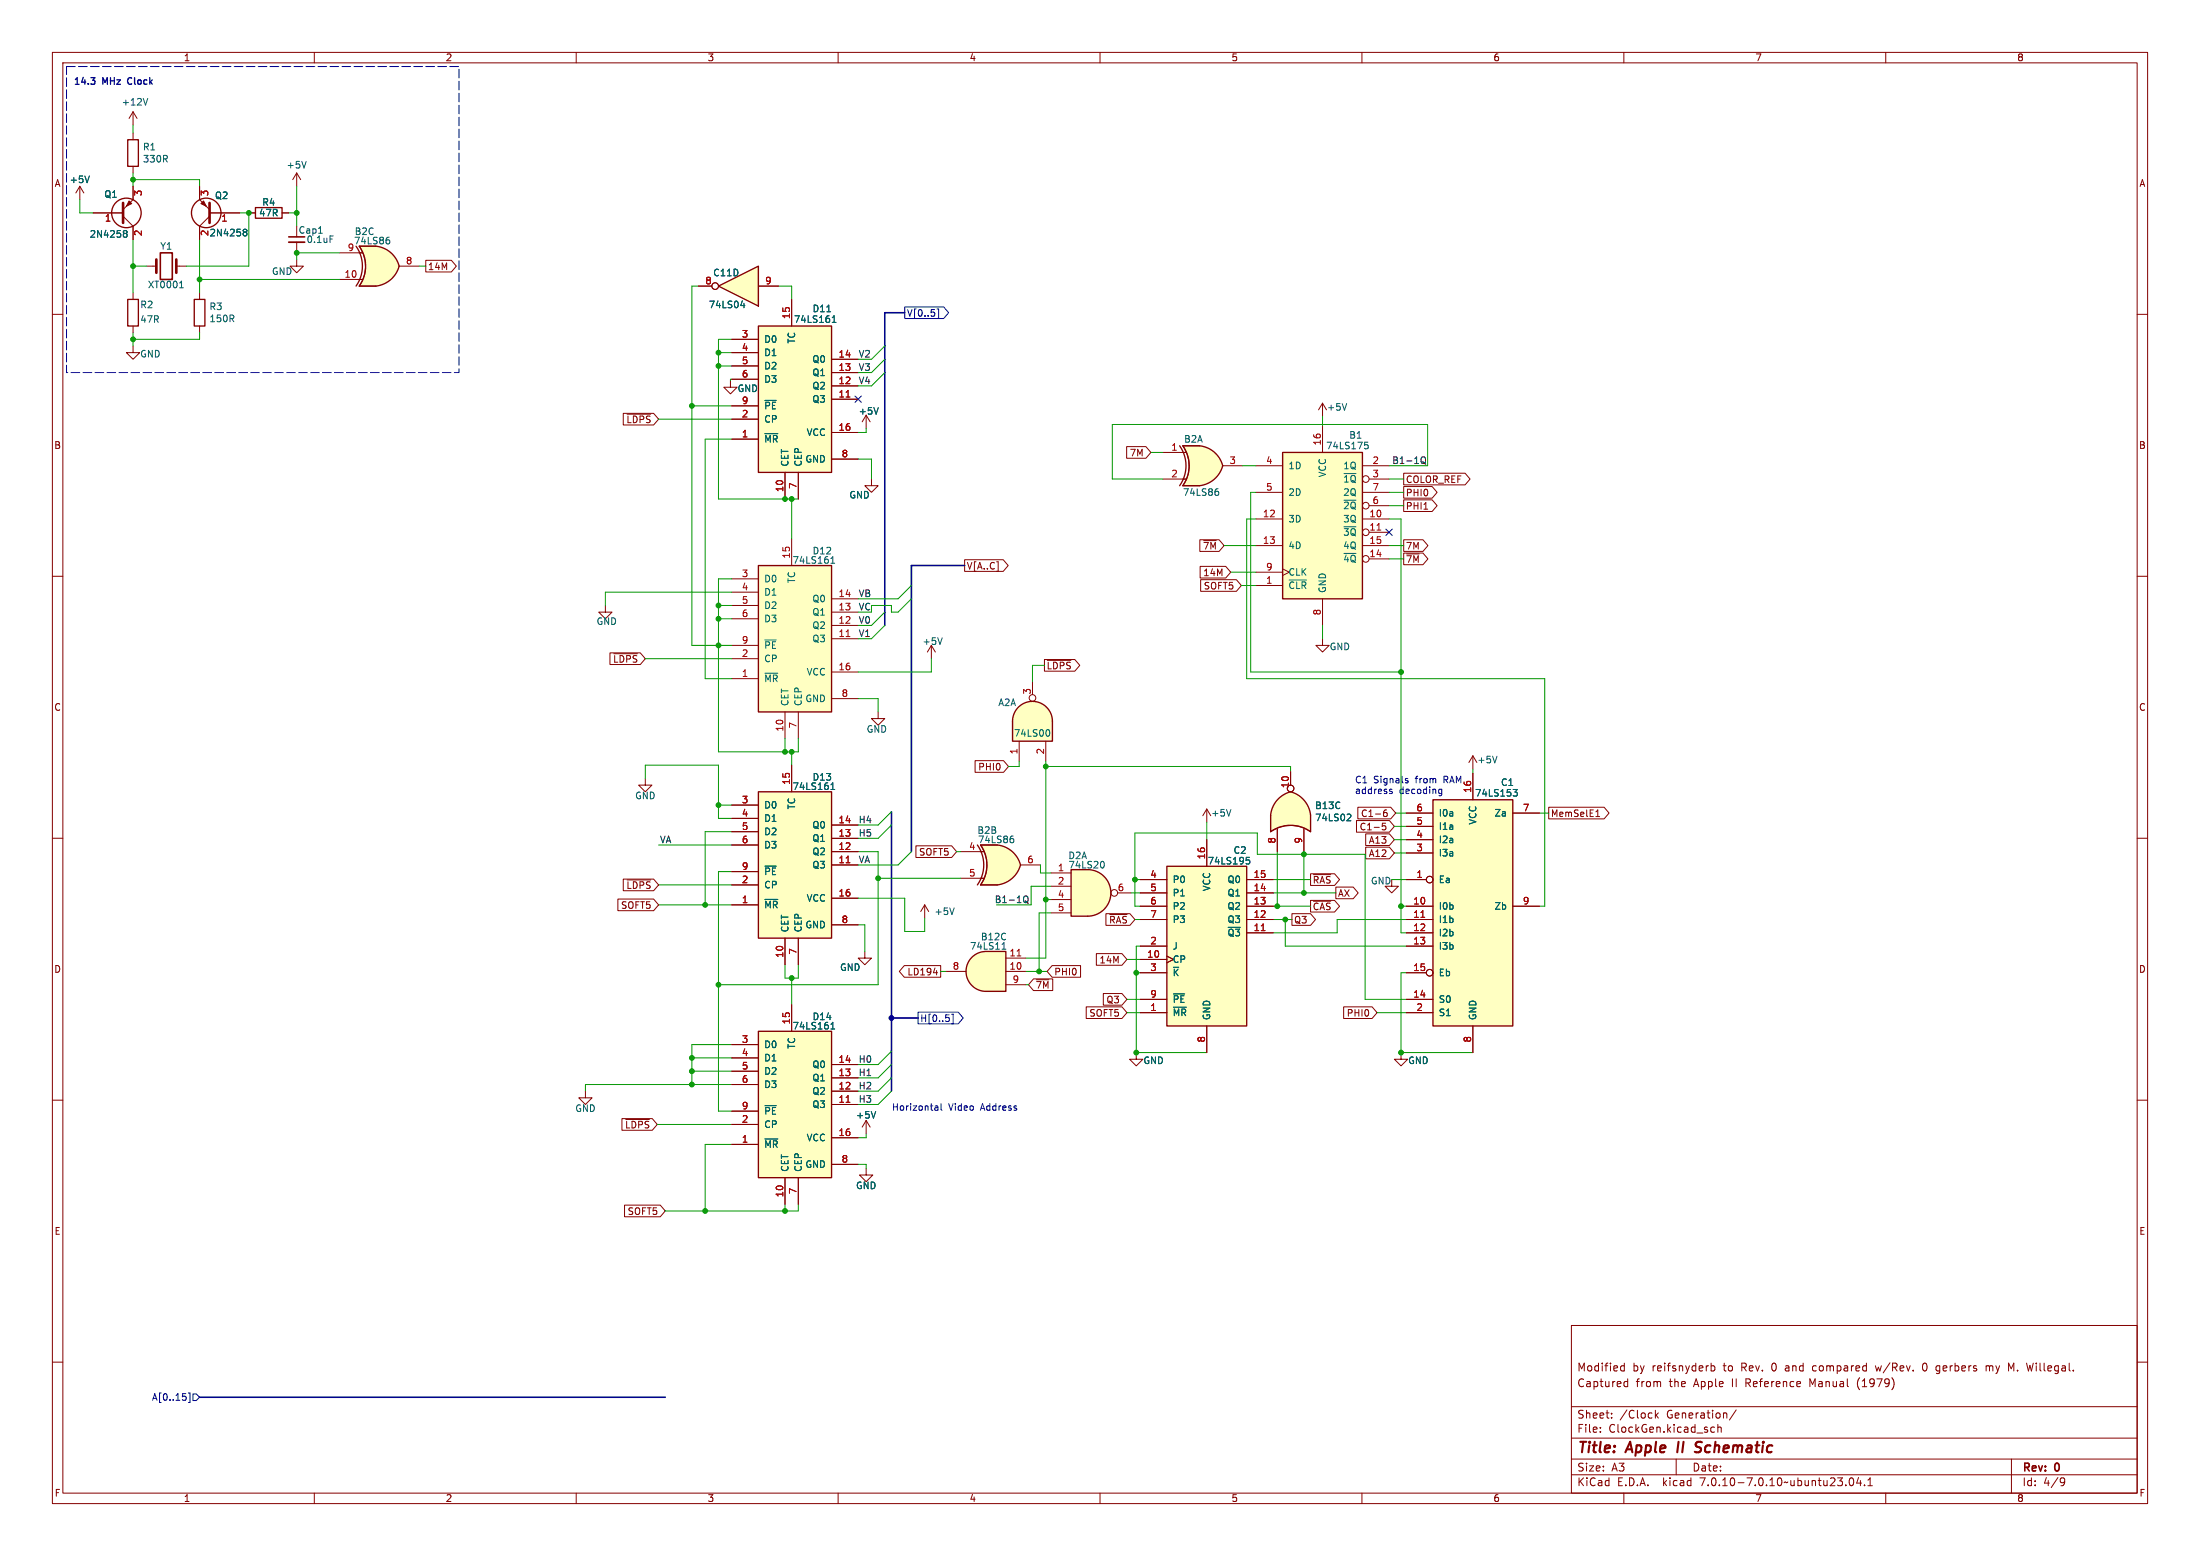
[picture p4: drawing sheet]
<svg xmlns="http://www.w3.org/2000/svg" width="420mm" height="297mm" viewBox="0 0 420 297" stroke-linecap="round" stroke-linejoin="round" font-family="sans-serif">
<g fill="none" stroke="#840000" stroke-width=".19">
<path d="M10 10h400v277h-400zM12 12h396v273h-396zM60 10v2M110 10v2M160 10v2M210 10v2M260 10v2M310 10v2M360 10v2M10 60h2M408 60h2M165.4 79.2l-.8 1.3"/>
<path d="M165.4 79.2v2.6M165.4 79.2l.7 1.3M166.4 91.4v1.3h1.2l-1.2 1.3-1.3-1.3h1.3M10 110h2M115.6 115.6v1.2h1.2l-1.2 1.3-1.3-1.3h1.3M408 110h2M167.6 135.9v1.3h1.3l-1.3 1.2-1.2-1.2h1.2M177.8 123.2l-.8 1.3M177.8 123.2v2.5M177.8 123.2l.8 1.3M10 160h2M139.7 153.7h5.1"/>
<path d="M139.7 156.2h5.1M139.7 158.8h5.1M151.1 146.1v5M158.7 157.5h5.1M408 160h2M139.7 172.7h5.1M139.7 168.9h5.1M139.7 161.3h5.1M139.7 166.4h5.1M149.9 179.1v5.1M152.4 179.1v5.1M158.7 165.1h5.1"/>
<path d="M158.7 162.6h5.1M158.7 160h5.1M158.7 171.5h5.1M158.7 176.5h5.1M176.5 172.7l-.7 1.3M176.5 172.7v2.6M176.5 172.7l.8 1.3M217.7 175.5h5.1M217.7 173h5.1M217.7 170.4h5.1M217.7 167.9h5.1M230.4 160.3v5.1"/>
<path d="M238 178.1h5.1M238 175.5h5.1M238 173h5.1M238 170.4h5.1M238 167.9h5.1M165.1 181.6v1.3h1.3l-1.3 1.3-1.3-1.3h1.3M217.7 193.3h5.1M217.7 183.1h5.1M217.7 180.6h5.1M217.7 185.7h5.1M217.7 190.8h5.1M222.8 182.5l1.2 .6-1.2 .7"/>
<path d="M230.4 195.8v5.1M10 210h2M216.9 200.9v1.3h1.3l-1.3 1.3-1.3-1.3h1.3M408 210h2M10 260h2M300 253h108v32h-108zM408 260h2M300 278.5h108M300 274.5h108M300 268.5h108M305.5 273.2v.2M305.5 272.5v.1"/>
<path d="M307.7 270.5v.2M307.7 269.8v.1M309.4 261.5l.3 .2 .4-.1M310.1 260.2v1.5M310.1 260.8l-.4-.1-.3 .1M310.2 264.6h.5M310.2 263.8h.5M310.7 263.2v1.5M316 269.2v1.5M316.2 270.1l.4 .6M316.6 269.7l-.6 .6M320 278.5v3"/>
<path d="M326.7 273.2l.2 .2 .4-.1M326.7 260.8l.4-.1 .3 .3-.2 .6h-.5M326.7 260.2v1.5M327.3 272.5l-.4-.1-.2 .1M327.9 272.5l.3-.1 .3 .1 .1 .9M327.9 271.9v1.5M331.4 269.1l-1.2 1.9M346.1 260.8v.7M354.7 263.6v1M358 260.7l.3 1M367.5 260.2a.8 .8 0 0 0-.5 .7 .8 .8 0 0 0 .5 .8M369.7 261.6l.5 .1"/>
<path d="M370.2 260.7l-.5 .1M370.2 262.1l-.4 .1M379.2 260.8l.4-.1 .2 .2M379.2 260.7v1M379.8 260.9v.8M379.9 260.8l-.1 .1M383.4 260.2l.5 1.1 .5-1.1M384 278.5v6.5M60 285v2M110 285v2M160 285v2M210 285v2"/>
<path d="M260 285v2M300 281.5h108M310 285v2M352.4 283.4v.2M353.2 282.2l.2-.1a.8 .8 0 0 1 .5 .7 .8 .8 0 0 1-.5 .8 .99 .99 0 0 1-.2-1.4zM354.8 282l-.4 1.1h1M355.2 282.6v1M355.9 283.4v.2M356.6 283.6h.8M356.6 282.5l.4-.4v1.5M360 285v2M393.6 282.1l.5 .1a.99 .99 0 0 1-.4 1.4h-.3"/>
<path d="M394.2 282.7l-.3 .3h-.3"/>
</g>
<path d="M320.4 275.2l-.2 2M323.8 276l.8 .3M324.6 277l-.3 .2h-.5M324.6 275.2h-.4l-.5 .4" fill="none" stroke="#840000" stroke-width=".4"/>
<path d="M167.7 77.8l-.4 1.3M179.9 121.7l-.5 1.3M158.6 150.7h.7M158.7 149.7l.3-.3v1.3M146 171.7h2.5M146 165.3h2.2M182.2 173.3l-.5 1.3M237.9 163.6h.6M238.1 164.1h.3l.2 .3-.1 .5h-.4M224 189.7h2.2" fill="none" stroke="#006464" stroke-width=".19"/>
<g fill="#ffffc2" stroke="#ffffc2" stroke-width=".19">
<path d="M144.8 151.1h13.9v28h-13.9z"/>
<path d="M222.8 165.4h15.2v30.4h-15.2z"/>
<path d="M194.4 135a3.8 3.8 0 0 1 4.2-.8 3.8 3.8 0 0 1 2.3 3.5h-7.6a3.8 3.8 0 0 1 1.1-2.7z"/>
</g>
<path d="M144.8 151.1h13.9v28h-13.9zM222.8 165.4h15.2v30.4h-15.2z" fill="none" stroke="#840000" stroke-width=".25"/>
<path d="M161.5 164.7h.8M240.8 177.6h.7" fill="none" stroke="#a90000" stroke-width=".19"/>
<path d="M193.3 137.7h7.6v3.8h-7.6z" fill="#ffffc2"/>
<path d="M144.8 108h13.9v27.9h-13.9zM194.4 135a3.8 3.8 0 0 1 4.2-.8 3.8 3.8 0 0 1 2.3 3.5v3.8h-7.6v-3.8a3.8 3.8 0 0 1 1.1-2.7z" fill="none" stroke="#840000" stroke-width=".25"/>
<g fill="none" stroke="#840000" stroke-width=".19">
<path d="M139.7 110.5h5.1M139.7 113h5.1M139.7 115.6h5.1M139.7 118.1h5.1M151.1 102.9v5.1M158.7 119.4h5.1M158.7 116.8h5.1M158.7 114.3h5.1M139.7 129.5h5.1M139.7 125.7h5.1M139.7 123.2h5.1M149.9 135.9v5.1"/>
<path d="M152.4 135.9v5.1M158.7 121.9h5.1M158.7 128.3h5.1M158.7 133.4h5.1M197.1 130v2.6M194.6 141.5v3.8M199.6 141.5v3.8"/>
<circle cx="197.1" cy="133.2" r=".63"/>
</g>
<path d="M158.6 107.5h.7M158.7 106.5l.3-.3v1.3M146 128.5h2.5M146 122.1h2.2M200.1 139.3a.79 .79 0 0 1 0 1.2" fill="none" stroke="#006464" stroke-width=".19"/>
<g fill="#ffffc2" stroke="#ffffc2" stroke-width=".19">
<path d="M144.8 108h13.9v27.9h-13.9z"/>
<path d="M189.8 163.7l5 1.4a5.2 5.2 0 0 1-4.4 3.8z"/>
</g>
<path d="M161.5 121.5h.8" fill="none" stroke="#a90000" stroke-width=".19"/>
<path d="M187.2 168.9h3.2M187.2 161.3h3.2" fill="none" stroke="#ffffc2" stroke-width=".19"/>
<path d="M187.2 161.3h3.2v7.6h-3.2a6.7 6.7 0 0 0 0-7.6z" fill="#ffffc2"/>
<g fill="#ffffc2" stroke="#ffffc2" stroke-width=".19">
<path d="M190.4 161.3a5.1 5.1 0 0 1 4.4 3.8l-5 1.3z"/>
<path d="M246.4 151.1a5.2 5.2 0 0 1 3.8 4.4l-5.2 .6z"/>
</g>
<g fill="none" stroke="#840000" stroke-width=".25">
<path d="M186.6 161.3a6.6 6.6 0 0 1 0 7.6M187.2 161.3h3.2a5.1 5.1 0 0 1 4.4 3.8 5.2 5.2 0 0 1-4.4 3.8h-3.2a6.6 6.6 0 0 0 0-7.6z"/>
<circle cx="39.4" cy="40.6" r="2.82"/>
</g>
<path d="M38.1 35.6v2.5l1.9 1.9M40 41.3l-1.9 1.9v2.5M40 40.6h5.7M230.4 154.4l-.8 1.3M230.4 154.4v2.6M230.4 154.4l.7 1.3M183.4 167.6h4.4M183.4 162.6h4.4M190.4 161.3h-3.2a6.6 6.6 0 0 1 0 7.6h3.2M194.8 165.1h3.8" fill="none" stroke="#840000" stroke-width=".19"/>
<path d="M46.5 44.2l.2 .1M46.5 43.8h.4l.2 .1v.2l-.2 .2M46.7 44.3h.2M46.7 44.3l-.2 .1M46.9 44.3l.2 .2v.4l-.2 .1h-.4M193.2 159.6h.2M235 154.5l-.4 1.3M193.1 160.1h.3l.1 .2v.4l-.4 .2" fill="none" stroke="#006464" stroke-width=".19"/>
<path d="M40 38.7v3.8" fill="none" stroke="#840000" stroke-width=".51"/>
<path d="M38.4 38.9l.5-.5 .5 1z" fill="#840000" stroke="#840000" stroke-width=".19"/>
<path d="M242.6 155.6v3.2M250.2 155.6v3.2" fill="none" stroke="#ffffc2" stroke-width=".19"/>
<path d="M242.6 155.6h7.6v3.2a6.7 6.7 0 0 0-7.6 0z" fill="#ffffc2"/>
<g fill="#ffffc2" stroke="#ffffc2" stroke-width=".19">
<path d="M244.1 152.4l1.1-.8 1.2-.5 1.3 5-5.1-.6a5.1 5.1 0 0 1 1.5-3.1z"/>
<path d="M273.6 152.7h15.2v43.1h-15.2z"/>
<path d="M185.5 182.7a3.8 3.8 0 0 1 2.7-1.1v7.6a3.8 3.8 0 0 1-3.5-2.3 3.8 3.8 0 0 1 .8-4.2z"/>
</g>
<path d="M242.6 155.6v3.2a6.6 6.6 0 0 1 7.6 0v-3.2M242.6 155.5a5.1 5.1 0 0 1 3.8-4.4 5.2 5.2 0 0 1 3.8 4.4M273.6 152.7h15.2v43.1h-15.2z" fill="none" stroke="#840000" stroke-width=".25"/>
<g fill="none" stroke="#840000" stroke-width=".19">
<path d="M242.6 155.6v3.2a6.6 6.6 0 0 1 7.6 0v-3.2M243.8 158.2v4.4M246.4 147.3v2.6M248.9 158.2v4.4M268.5 157.7h5.1M268.5 155.2h5.1M281.2 144.3l-.8 1.2M281.2 144.3v2.5M281.2 147.6v5.1M281.2 144.3l.7 1.2M288.8 155.2h5.1M268.5 167.9h3.8"/>
<path d="M268.5 173h5.1M268.5 175.5h5.1M268.5 178.1h5.1M268.5 162.8h5.1M268.5 160.3h5.1M288.8 173h5.1M268.5 180.6h5.1M268.5 190.8h5.1M268.5 185.7h3.8M268.5 193.3h5.1M281.2 195.8v5.1"/>
<circle cx="246.4" cy="150.5" r=".63"/>
<circle cx="272.9" cy="167.9" r=".63"/>
<circle cx="272.9" cy="185.7" r=".63"/>
</g>
<path d="M257.4 155.4l.4 .1 .1 .3-.8 .9h.8M285.8 144.3l-.4 1.3M288.9 150.7h.8l-.5 .5 .4 .1 .1 .4-.3 .3h-.4" fill="none" stroke="#006464" stroke-width=".19"/>
<path d="M271.3 175.1h.7" fill="none" stroke="#a90000" stroke-width=".19"/>
<path d="M188.2 181.6h3.8v7.6h-3.8z" fill="#ffffc2"/>
<path d="M185.5 182.7a3.8 3.8 0 0 1 2.7-1.1h3.8v7.6h-3.8a3.8 3.8 0 0 1-3.5-2.3 3.8 3.8 0 0 1 .8-4.2z" fill="none" stroke="#840000" stroke-width=".25"/>
<path d="M252.5 77l-.8 1.2M252.5 77v2.5M252.5 77l.7 1.2M252.5 121.9v1.3h1.2l-1.2 1.3-1.3-1.3h1.3M265.7 167.9v1.3h1.3l-1.3 1.2-1.3-1.2h1.3M180.6 185.4h3.8M192 185.4h3.8M192 182.9h3.8M192 188h3.8M267.5 200.9v1.3h1.2l-1.2 1.3-1.3-1.3h1.3M165.4 223v1.3h1.2l-1.2 1.3-1.3-1.3h1.3" fill="none" stroke="#840000" stroke-width=".19"/>
<path d="M194.2 182.5h.7" fill="none" stroke="#a90000" stroke-width=".19"/>
<path d="M257.1 77l-.4 1.3M191.7 179.9v1.3M191.3 181.2h.7" fill="none" stroke="#006464" stroke-width=".19"/>
<path d="M228.4 87.5l5 1.4a5.2 5.2 0 0 1-4.4 3.8z" fill="#ffffc2" stroke="#ffffc2" stroke-width=".19"/>
<path d="M225.8 92.7h3.2M225.8 85.1h3.2" fill="none" stroke="#ffffc2" stroke-width=".19"/>
<path d="M225.8 85.1h3.2v7.6h-3.2a6.7 6.7 0 0 0 0-7.6z" fill="#ffffc2"/>
<g fill="#ffffc2" stroke="#ffffc2" stroke-width=".19">
<path d="M229 85.1a5.1 5.1 0 0 1 4.4 3.8l-4.9 1.3z"/>
<path d="M144.8 196.9h13.9v27.9h-13.9z"/>
<path d="M244.9 86.4h15.2v27.9h-15.2z"/>
<path d="M71.2 49.4l5 1.4a5.2 5.2 0 0 1-4.4 3.8z"/>
</g>
<g fill="none" stroke="#840000" stroke-width=".25">
<path d="M24.4 26.7h2v5.1h-2zM48.8 39.6h5v2.1h-5zM24.4 57.2h2v5h-2zM37.1 57.2h2v5h-2zM225.2 85.1a6.6 6.6 0 0 1 0 7.6M225.8 85.1h3.2a5.1 5.1 0 0 1 4.4 3.8 5.2 5.2 0 0 1-4.4 3.8h-3.2a6.6 6.6 0 0 0 0-7.6zM244.9 86.4h15.2v27.9h-15.2zM144.8 196.9h13.9v27.9h-13.9z"/>
<circle cx="24.1" cy="40.6" r="2.82"/>
</g>
<g fill="none" stroke="#840000" stroke-width=".19">
<path d="M15.2 35.6l-.7 1.2M15.2 35.6v2.5M15.2 35.6l.8 1.2M25.4 35.6v2.5l-1.9 1.9M25.4 21.3l-.8 1.3M25.4 21.3v2.6M25.4 25.4v1.3M25.4 31.8v1.2M25.4 21.3l.8 1.3M56.6 33v2.6M56.6 33l-.7 1.3M56.6 33l.8 1.3"/>
<path d="M17.8 40.6h5.7M23.5 41.3l1.9 1.9v2.5M25.4 55.9v1.3M27.9 50.8h1.9M33.7 50.8h1.9M38.1 55.9v1.3M47.5 40.6h1.3M53.8 40.6h1.3M56.6 49.5v1.3h1.3l-1.3 1.3-1.2-1.3h1.2M56.6 46.2v2.1M25.4 66v1.3h1.3l-1.3 1.3-1.3-1.3h1.3M25.4 62.2v1.3"/>
<path d="M38.1 62.2v1.3M222 91.4h4.4M222 86.4h4.4M229 85.1h-3.2a6.6 6.6 0 0 1 0 7.6h3.2M233.4 88.9h3.8M239.8 88.9h5.1M239.8 99.1h5.1M239.8 94h5.1M252.5 81.3v5.1M260.1 88.9h5.1M260.1 99.1h5.1M260.1 94h5.1"/>
<path d="M261.4 91.4h3.8M261.4 96.5h3.8M239.8 111.8h5.1M239.8 104.1h5.1M239.8 109.2h5.1M244.9 108.6l1.2 .6-1.2 .7M252.5 114.3v5.1M260.1 104.1h5.1M261.4 101.6h3.8M261.4 106.7h3.8M123.2 148.6v1.3h1.3l-1.3 1.2-1.3-1.2h1.3M139.7 199.4h5.1"/>
<path d="M151.1 191.8v5.1M111.8 208.3v1.3h1.2l-1.2 1.2-1.3-1.2h1.3M139.7 218.4h5.1M139.7 214.6h5.1M139.7 201.9h5.1M139.7 204.5h5.1M139.7 207h5.1M139.7 212.1h5.1M158.7 210.8h5.1M158.7 208.3h5.1M158.7 205.7h5.1M158.7 203.2h5.1"/>
<path d="M158.7 217.2h5.1M165.4 213.9l-.8 1.2M165.4 213.9v2.5M165.4 213.9l.7 1.2M149.9 224.8v5.1M152.4 224.8v5.1M158.7 222.2h5.1"/>
</g>
<g fill="none" stroke="#006464" stroke-width=".19">
<path d="M28.2 18.8l-.4 1.3M17.1 33.6l-.5 1.3M58.5 30.8l-.5 1.3M23.7 44.5l.1 .1M23.7 44.1l.3-.1 .2 .1 .1 .2-.3 .3M23.8 44.6h.2M23.8 44.6h-.1M24 44.6l.3 .2-.1 .4-.2 .1-.3-.1M34.3 54.9h.7M34.5 53.8l.2-.1v1.2M60.8 44.5h.7M63 45h.6"/>
<path d="M232.2 93.8h.3l.2 .2-.1 .4-.4 .2M232.3 93.3h.2M260.5 84.4h.6M260.7 84.9h.3l.2 .2-.1 .4-.4 .2M246.1 110.7h3.3M158.6 196.4h.7M158.7 195.4l.3-.3v1.3M146 217.4h2.5M146 211h2.2M167.2 212.2l-.5 1.2"/>
</g>
<path d="M262.9 101.2h.7M161.5 210.4h.8" fill="none" stroke="#a90000" stroke-width=".19"/>
<path d="M55.1 46.2h3.1" fill="none" stroke="#840000" stroke-width=".33"/>
<path d="M30.6 48.3h2.3v5h-2.3zM55.1 45.2h3.1" fill="none" stroke="#840000" stroke-width=".3"/>
<path d="M23.5 38.7v3.8M29.8 49.5v2.6M33.7 49.5v2.6" fill="none" stroke="#840000" stroke-width=".51"/>
<path d="M24.6 38.4l.5 .5-1 .5z" fill="#840000" stroke="#840000" stroke-width=".19"/>
<path d="M68.6 54.6h3.2M68.6 47h3.2" fill="none" stroke="#ffffc2" stroke-width=".19"/>
<path d="M68.6 47h3.2v7.6h-3.2a6.7 6.7 0 0 0 0-7.6z" fill="#ffffc2"/>
<g fill="#ffffc2" stroke="#ffffc2" stroke-width=".19">
<path d="M71.8 47a5.1 5.1 0 0 1 4.4 3.8l-5 1.3z"/>
<path d="M207.6 166a4.4 4.4 0 0 1 4.5 4.4 4.4 4.4 0 0 1-4.5 4.5z"/>
</g>
<path d="M68 47a6.6 6.6 0 0 1 0 7.6M71.8 47h-3.2a6.6 6.6 0 0 1 0 7.6h3.2M71.8 47a5.1 5.1 0 0 1 4.4 3.8 5.2 5.2 0 0 1-4.4 3.8" fill="none" stroke="#840000" stroke-width=".25"/>
<path d="M64.8 53.3h4.4M64.8 48.3h4.4M71.8 47h-3.2a6.6 6.6 0 0 1 0 7.6h3.2M76.2 50.8h3.8" fill="none" stroke="#840000" stroke-width=".19"/>
<path d="M73.9 45.8h.4l.1 .2v.4l-.5 .2M74.1 45.3h.2" fill="none" stroke="#006464" stroke-width=".19"/>
<path d="M204.5 166h3.1v8.9h-3.1z" fill="#ffffc2"/>
<path d="M144.8 62.2h13.9v28h-13.9zM204.5 166h3.1a4.4 4.4 0 0 1 4.5 4.4 4.4 4.4 0 0 1-4.5 4.5h-3.1z" fill="none" stroke="#840000" stroke-width=".25"/>
<g fill="none" stroke="#840000" stroke-width=".19">
<path d="M151.1 57.2v5M139.4 72.6v1.3h1.3l-1.3 1.3-1.2-1.3h1.2M139.7 64.8h5.1M139.7 67.3h5.1M139.7 69.9h5.1M139.7 72.4h5.1M139.7 77.5h5.1M158.7 76.2h5.1M158.7 73.7h5.1M158.7 71.1h5.1M158.7 68.6h5.1M139.7 83.8h5.1"/>
<path d="M139.7 80h5.1M149.9 90.2v5.1M152.4 90.2v5.1M158.7 82.6h5.1M158.7 87.6h5.1M200.7 166.6h3.8M200.7 169.2h3.8M200.7 171.7h3.8M200.7 174.2h3.8M213.4 170.4h2.5"/>
<circle cx="212.7" cy="170.4" r=".63"/>
</g>
<path d="M157.8 59.5h.8M146 76.4h2.2M158.9 61.5h.7M158.9 60.6l.3-.3v1.2M146 82.8h2.5M210.5 164.4a.79 .79 0 0 1 0 1.3" fill="none" stroke="#006464" stroke-width=".19"/>
<path d="M144.8 62.2h13.9v28h-13.9z" fill="#ffffc2" stroke="#ffffc2" stroke-width=".19"/>
<path d="M161.5 75.8h.8" fill="none" stroke="#a90000" stroke-width=".19"/>
<path d="M137.2 54.6l7.6-3.8v7.6z" fill="#ffffc2"/>
<path d="M137.2 54.6l7.6-3.8v7.6z" fill="none" stroke="#840000" stroke-width=".25"/>
<g fill="none" stroke="#840000" stroke-width=".19">
<path d="M25.4 35.6v2.5M38.1 35.6v2.5M17.8 40.6h5.7M25.4 43.2v2.5M38.1 43.2v2.5M40 40.6h5.7M47.5 40.6h1.3M53.8 40.6h1.3M81.3 49.7h4.9l.9 1.1-.9 1.1h-4.9zM133.3 54.6h2.6M144.8 54.6h3.8M151.1 57.2v5"/>
<path d="M119 78.9h5.8l.9 1.1-.9 1.1h-5.8zM119.7 79.1h4.5M139.7 64.8h5.1M139.7 67.3h5.1M139.7 69.9h5.1M139.7 72.4h5.1M139.7 77.5h5.1M158.7 76.2h5.1M158.7 73.7h5.1M158.7 71.1h5.1M158.7 68.6h5.1M139.7 83.8h5.1"/>
<path d="M139.7 80h5.1M149.9 90.2v5.1M152.4 90.2v5.1M158.7 82.6h5.1M158.7 87.6h5.1M215.1 85.2h3.7l.9 1.2-.9 1.1h-3.7zM268 90.3h11.7l.9 1.1-.9 1.2h-11.7zM268 95.4h5.4l1 1.1-1 1.1h-5.4zM268 92.9h5.4l1 1.1-1 1.1h-5.4zM271.8 97.2h.8M184.1 106.8h7.4l1 1.2-1 1.1h-7.4zM229.1 103h3.6l1 1.1-1 1.2h-3.6z"/>
<path d="M229.1 108.1h4.9l.9 1.1-.9 1.1h-4.9zM229.2 110.6h6.8l1 1.2-1 1.1h-6.8zM229.8 103.2h2.4M268 105.6h3.6l1 1.1-1 1.1h-3.6zM268 103h3.6l1 1.1-1 1.2h-3.6zM268.5 105.7h2.4M116.4 124.6h5.8l1 1.1-1 1.1h-5.8zM117.2 124.8h4.5M199.4 125.9h5.8l.9 1.1-.9 1.1h-5.8zM199.9 126h4.6M139.7 153.7h5.1M139.7 156.2h5.1"/>
<path d="M139.7 158.8h5.1M151.1 146.1v5M158.7 157.5h5.1M186.1 145.2h5.5l.9 1.1-.9 1.1h-5.5zM243.8 158.2v4.4M246.4 147.3v2.6M248.9 158.2v4.4M259 156.6h6.2l1 1.1-1 1.1h-6.2zM259.2 154.1h6.3l.9 1.1-.9 1.1h-6.3zM260.7 159.2h4.5l1 1.1-1 1.1h-4.5zM264.5 157.1h-.6v.6l.1-.1 .5 .1 .1 .2-.1 .4-.2 .1-.4-.1M264.7 154.6l-.3 .1a.86 .86 0 0 0 0 1.2l.4-.2v-.4l-.2-.2h-.4l-.1 .2"/>
<path d="M268.5 157.7h5.1M268.5 155.2h5.1M281.2 147.6v5.1M288.8 155.2h5.1M295.7 154.1h10.5l1 1.1-1 1.1h-10.5zM304.7 155.9h.7M304.8 154.9l.2-.3v1.3M118 171.6h6.8l.9 1.1-.9 1.1h-6.8zM119 167.8h5.8l.9 1.1-.9 1.1h-5.8zM119.7 168h4.5M139.7 172.7h5.1M139.7 168.9h5.1"/>
<path d="M139.7 161.3h5.1M139.7 166.4h5.1M149.9 179.1v5.1M152.4 179.1v5.1M158.7 165.1h5.1M158.7 162.6h5.1M158.7 160h5.1M158.7 171.5h5.1M158.7 176.5h5.1M174.9 161.4h6.8l.9 1.2-.9 1.1h-6.8zM211.1 174.4h4.6l1 1.1-1 1.1h-4.6zM211.9 174.6h3.3"/>
<path d="M217.7 175.5h5.1M217.7 173h5.1M217.7 170.4h5.1M217.7 167.9h5.1M230.4 160.3v5.1M238 178.1h5.1M238 175.5h5.1M238 173h5.1M238 170.4h5.1M238 167.9h5.1M246.6 174.4h3.6l.9 1.1-.9 1.1h-3.6zM250.2 171.9h4.6l.9 1.1-.9 1.1h-4.6z"/>
<path d="M250.2 166.8h4.6l.9 1.1-.9 1.1h-4.6zM250.7 172h3.3M250.7 166.9h3.3M255 169.3h3.3l1 1.1-1 1.1h-3.3zM260.7 161.7h4.5l1 1.1-1 1.1h-4.5zM268.5 178.1h5.1M268.5 175.5h5.1M268.5 173h5.1M268.5 167.9h3.8M268.5 162.8h5.1M268.5 160.3h5.1M288.8 173h5.1"/>
<path d="M139.7 199.4h5.1M151.1 191.8v5.1M172.6 184.3h7v2.2h-7l-.9-1.1zM178.2 185.7h.8M197.3 186.8h3.7v2.3h-3.7l-1-1.1zM197.8 187h2.4M200.9 184.3h5.4v2.2h-5.4l-1-1.1zM207.4 192.2h6.8l.9 1.1-.9 1.1h-6.8zM209.3 182h4.9l.9 1.1-.9 1.1h-4.9zM210.6 189.6h3.6l.9 1.2-.9 1.1h-3.6zM217.7 185.7h5.1M217.7 193.3h5.1"/>
<path d="M217.7 183.1h5.1M217.7 180.6h5.1M217.7 190.8h5.1M222.8 182.5l1.2 .6-1.2 .7M230.4 195.8v5.1M256.5 192.2h5.4l1 1.1-1 1.1h-5.4zM268.5 185.7h3.8M268.5 193.3h5.1M268.5 180.6h5.1M268.5 190.8h5.1M281.2 195.8v5.1M118.7 213.5h5.8l1 1.1-1 1.1h-5.8z"/>
<path d="M119.5 213.7h4.5M139.7 218.4h5.1M139.7 214.6h5.1M139.7 201.9h5.1M139.7 204.5h5.1M139.7 207h5.1M139.7 212.1h5.1M158.7 210.8h5.1M158.7 208.3h5.1M158.7 205.7h5.1M158.7 203.2h5.1M158.7 217.2h5.1"/>
<path d="M119.2 230h6.8l1 1.1-1 1.2h-6.8zM149.9 224.8v5.1M152.4 224.8v5.1M158.7 222.2h5.1"/>
<circle cx="136.5" cy="54.6" r=".63"/>
<circle cx="246.4" cy="150.5" r=".63"/>
<circle cx="272.9" cy="167.9" r=".63"/>
<circle cx="272.9" cy="185.7" r=".63"/>
</g>
<g fill="none" stroke="#006464" stroke-width=".19">
<path d="M17.1 33.6l-.5 1.3M23.7 44.5l.1 .1M23.7 44.1l.3-.1 .2 .1 .1 .2-.3 .3M23.8 44.6h.2M23.8 44.6h-.1M24 44.6l.3 .2-.1 .4-.2 .1-.3-.1M46.5 44.2l.2 .1M46.5 43.8h.4l.2 .1v.2l-.2 .2M46.7 44.3h.2M46.7 44.3l-.2 .1M46.9 44.3l.2 .2v.4l-.2 .1h-.4M141.4 58.3h.8"/>
<path d="M142 57.9v.8M157.8 59.5h.8M146 76.4h2.2M158.9 61.5h.7M158.9 60.6l.3-.3v1.2M167.7 77.8l-.4 1.3M146 82.8h2.5M158.6 150.7h.7M158.7 149.7l.3-.3v1.3M257.4 155.4l.4 .1 .1 .3-.8 .9h.8M288.9 150.7h.8l-.5 .5 .4 .1 .1 .4-.3 .3h-.4M146 171.7h2.5"/>
<path d="M146 165.3h2.2M237.9 163.6h.6M238.1 164.1h.3l.2 .3-.1 .5h-.4M158.6 196.4h.7M158.7 195.4l.3-.3v1.3M224 189.7h2.2M146 217.4h2.5M146 211h2.2M167.2 212.2l-.5 1.2"/>
</g>
<path d="M172.7 58.6h7.4l1 1.1-1 1.1h-7.4zM178.9 59h.3v1.8h-.3M163.2 75.6l1.2 1.2M164.4 75.6l-1.2 1.2M264.6 101l1.2 1.2M265.8 101l-1.2 1.2M175.3 193.2h7.6l1 1.1-1 1.1h-7.6zM181.7 193.6h.3v1.8h-.3M35.5 266.6v.6M36 265.9h.3v1.8h-.3M36.8 266.1h.7l.6 .6-.6 .6h-.7z" fill="none" stroke="#000084" stroke-width=".19"/>
<path d="M271.3 88.1a.42 .42 0 0 0 .2 .3 .42 .42 0 0 0 .5 0M271.3 87.6a.42 .42 0 0 1 .4-.4 .42 .42 0 0 1 .4 .4l-.1 .8M271.5 88.2l.5 .2M272 88.4l.2 .2M195.4 171.4a.42 .42 0 0 1 .4-.4 .42 .42 0 0 1 .5 .4v.5a.42 .42 0 0 1-.5 .4 .42 .42 0 0 1-.4-.4M195.6 172l.7 .4" fill="none" stroke="#0f0f0f" stroke-width=".19"/>
<path d="M17.3 14.8h.8l-.4 .5M17.9 15.3l.2 .2v.3l-.2 .3M24.5 15l-.1 .4 .1 .5" fill="none" stroke="#0000c2" stroke-width=".25"/>
<path d="M265.3 151l.5 .2-.1 .2-.3 .1M265.3 150.7h.4M268.5 149l.3 .1v.2l-.4 .1M268.5 148.6h.3M274.8 151.4h.4M274.8 150.7h.4M275.2 150.6v1.1l-.2 .2-.3-.1M178.6 211.1h.4v.8M179 211.9h-.4M179 211.4h-.4M179.7 210.7v1l.1 .2" fill="none" stroke="#0000c2" stroke-width=".19"/>
<path d="M12.7 12.7h74.9v58.4h-74.9v-58.4" fill="none" stroke="#0000c2" stroke-width=".19" stroke-dasharray="1.7 .6"/>
<path d="M172.7 59.7h-3.8v59.7M184.1 108h-10.1v54.6M170.2 154.9v53.4M170.2 194.3h5.1M38.1 266.7h88.9" fill="none" stroke="#000084" stroke-width=".3"/>
<g fill="none" stroke="#009600" stroke-width=".19">
<path d="M15.2 38.1v2.5h2.6M25.4 34.3h12.7v1.3M25.4 23.9v1.5M25.4 33v2.6M56.6 35.6v7.6M25.4 45.7v10.2M25.4 50.8h2.5M38.1 45.7v10.2M38.1 53.3h26.7M45.7 40.6h1.8v10.2h-11.9M55.1 40.6h1.5M64.8 48.3h-8.2v1.2"/>
<path d="M80 50.8h1.3M133.3 54.6h-1.2v68.6h7.6M148.6 54.6h2.5v2.6M25.4 63.5v2.5M38.1 63.5v1.3h-12.7M132.1 77.5h7.6M137.2 69.9h2.5M137.2 67.3h2.5M139.7 64.8h-2.5v30.5h15.2M139.7 72.4h-.3v.2M168.9 66l-2.5 2.6M168.9 71.1l-2.5 2.6"/>
<path d="M168.9 68.6l-2.5 2.5M252.5 79.5v1.8M125.7 80h14M139.7 83.8h-5.1v45.7h5.1M151.1 95.3v7.6M163.8 87.6h2.6v3.8M165.4 81.8v.8h-1.6M219.7 86.4h2.3M237.2 88.9h2.6M239.8 99.1h-1.8v30.4h56.9v43.5h-1M239.8 94h-1v34.3h28.7M265.2 88.9h7.3v-7.9h-60.2v10.4h9.7"/>
<path d="M265.2 99.1h2.3v79h1M265.2 94h2.8M265.2 91.4h2.8M265.2 96.5h2.8M137.2 115.6h2.5M137.2 118.1h2.5M139.7 110.5h-2.5v33h15.2v-2.5M139.7 113h-24.1v2.6M168.9 119.4l-2.5 2.5h-2.6M168.9 116.8l-2.5 2.6M174 114.3l-2.6 2.5h-1.2v-1.2h-3.8M174 111.8l-2.6 2.5h-7.6"/>
<path d="M233.7 104.1h6.1M234.9 109.2h4.9M237 111.8h2.8M252.5 119.4v2.5M265.2 104.1h2.8M265.2 106.7h2.8M123.2 125.7h16.5M163.8 133.4h3.8v2.5M177.8 125.7v2.6h-14M199.4 127h-2.3v3M123.2 148.6v-2.5h14v10.1h2.5M137.2 153.7h2.5"/>
<path d="M139.7 158.8h-5.1v13.9M149.9 141v2.5M151.1 143.5v2.6M170.2 154.9l-2.6 2.6h-3.8M170.2 157.5l-2.6 2.5h-3.8M194.6 145.3v1h-2.1M199.6 145.3v37.6h-3.8M199.6 146.3h46.8v1M230.4 157v3.3M266.2 157.7h2.3M266.4 155.2h2.1M281.2 146.8v.8"/>
<path d="M293.9 155.2h1.8M125.7 161.3h14M125.7 168.9h14M125.7 172.7h14M139.7 166.4h-2.5v45.7h2.5M163.8 162.6h3.8v25.4h-30.4M163.8 176.5h1.3v5.1M163.8 171.5h8.9v6.3h3.8v-2.5M167.6 167.6h15.8M174 162.6l-2.6 2.5h-7.6M182.6 162.6h.8M198.6 165.1v1.5h2.1"/>
<path d="M199.6 171.7h1.1M200.7 169.2h-3.9v3.5h-6.6M200.7 174.2h-2.3v11.2M215.9 170.4h1.8M216.7 167.9h1M217.7 173h-1v-14h23.3v4.1h20.6v27.7h7.9M243.1 167.9h7.1M243.1 170.4h11.9M243.1 173h7.1M243.1 175.5h3.5M243.8 162.6v10.4M245.4 175.5v5.1h23.1"/>
<path d="M248.9 162.6v7.8M265.7 167.9h2.8M266.2 162.8h2.3M266.2 160.3h2.3M267.5 173h1M268.5 175.5h-13.2v2.6h-12.2M139.7 199.4h-7.6v7.6M149.9 184.2v2.5h2.5v-2.5M151.1 186.7v5.1M179.6 185.4h1M195.8 188h.5M195.8 185.4h4.1"/>
<path d="M215.1 190.8h2.6M215.1 193.3h2.6M215.1 183.1h2.6M216.9 185.7h.8M217.7 180.6h-.8v20.3h13.5M262.9 193.3h5.6M268.5 185.7h-1v15.2h13.7M125.5 214.6h14.2M132.1 204.5h7.6M132.1 201.9h7.6M139.7 218.4h-5.1v12.7M139.7 207h-27.9v1.3"/>
<path d="M165.4 216.4v.8h-1.6M170.2 200.7l-2.6 2.5h-3.8M170.2 205.7l-2.6 2.6h-3.8M170.2 203.2l-2.6 2.5h-3.8M170.2 208.3l-2.6 2.5h-3.8M149.9 229.9v1.2M152.4 229.9v1.2h-25.4M163.8 222.2h1.6v.8"/>
</g>
<path d="M161.5 75.8h.8M161.5 164.7h.8M240.8 177.6h.7M271.3 175.1h.7M161.5 210.4h.8" fill="none" stroke="#a90000" stroke-width=".19"/>
<g fill="#009600" stroke="#009600" stroke-width=".19">
<circle cx="132.1" cy="207" r=".46"/>
<circle cx="132.1" cy="204.5" r=".46"/>
<circle cx="149.9" cy="231.1" r=".46"/>
<circle cx="134.6" cy="231.1" r=".46"/>
<circle cx="216.7" cy="167.9" r=".46"/>
<circle cx="248.9" cy="163.1" r=".46"/>
<circle cx="243.8" cy="173" r=".46"/>
<circle cx="216.9" cy="200.9" r=".46"/>
<circle cx="216.9" cy="185.7" r=".46"/>
<circle cx="198.4" cy="185.4" r=".46"/>
<circle cx="199.6" cy="171.7" r=".46"/>
<circle cx="267.5" cy="128.3" r=".46"/>
<circle cx="151.1" cy="186.7" r=".46"/>
<circle cx="132.1" cy="201.9" r=".46"/>
<circle cx="134.6" cy="172.7" r=".46"/>
<circle cx="245.4" cy="175.5" r=".46"/>
<circle cx="267.5" cy="200.9" r=".46"/>
<circle cx="248.9" cy="170.4" r=".46"/>
<circle cx="267.5" cy="173" r=".46"/>
<circle cx="167.6" cy="167.6" r=".46"/>
<circle cx="199.6" cy="146.3" r=".46"/>
<circle cx="137.2" cy="123.2" r=".46"/>
<circle cx="137.2" cy="118.1" r=".46"/>
<circle cx="137.2" cy="115.6" r=".46"/>
<circle cx="151.1" cy="143.5" r=".46"/>
<circle cx="38.1" cy="53.3" r=".46"/>
<circle cx="25.4" cy="64.8" r=".46"/>
<circle cx="132.1" cy="77.5" r=".46"/>
<circle cx="137.2" cy="67.3" r=".46"/>
<circle cx="56.6" cy="48.3" r=".46"/>
<circle cx="137.2" cy="69.9" r=".46"/>
<circle cx="56.6" cy="40.6" r=".46"/>
<circle cx="47.5" cy="40.6" r=".46"/>
<circle cx="149.9" cy="95.3" r=".46"/>
<circle cx="151.1" cy="95.3" r=".46"/>
<circle cx="137.2" cy="188" r=".46"/>
<circle cx="137.2" cy="153.7" r=".46"/>
<circle cx="149.9" cy="143.5" r=".46"/>
<circle cx="25.4" cy="34.3" r=".46"/>
<circle cx="25.4" cy="50.8" r=".46"/>
</g>
<circle cx="170.2" cy="194.3" r=".46" fill="#000084" stroke="#000084" stroke-width=".19"/>
<g font-size="2.8" fill="#840000">
<text x="301" y="277.9">Title:</text>
<text x="310.6" y="277.9">Apple</text>
<text x="321.1" y="277.9">II</text>
<text x="325.3" y="277.9">Schematic</text>
</g>
<g font-size="2.1" fill="#840000">
<text x="301" y="262">Modified</text>
<text x="311.6" y="262">by</text>
<text x="315.4" y="262">reifsnyderb</text>
<text x="329.2" y="262">to</text>
<text x="332.7" y="262">Rev.</text>
<text x="338.6" y="262">0</text>
<text x="341.4" y="262">and</text>
<text x="346.7" y="262">compared</text>
<text x="359" y="262">w/Rev.</text>
<text x="368" y="262">0</text>
<text x="370.8" y="262">gerbers</text>
<text x="380.4" y="262">my</text>
<text x="384.9" y="262">M. Willegal.</text>
<text x="301" y="265">Captured</text>
<text x="312.3" y="265">from</text>
<text x="318.7" y="265">the</text>
<text x="323.5" y="265">Apple</text>
<text x="330.9" y="265">II</text>
<text x="333.6" y="265">Reference</text>
<text x="346" y="265">Manual</text>
<text x="355.2" y="265">(1979)</text>
<text x="301" y="273.7">File:</text>
<text x="301" y="271">Sheet:</text>
<text x="307.1" y="273.7">ClockGen.kicad_sch</text>
<text x="309.2" y="271">/Clock</text>
<text x="318.2" y="271">Generation/</text>
<text x="301" y="281.1">Size:</text>
<text x="307.6" y="281.1">A3</text>
<text x="323" y="281.1">Date:</text>
<text x="386" y="281.3">Rev:</text>
<text x="392.4" y="281.3">0</text>
<text x="301" y="283.9">KiCad</text>
<text x="308.7" y="283.9">E.D.A.</text>
<text x="317.6" y="283.9">kicad</text>
<text x="324.8" y="283.9">7.0.10-7.0.10~ubuntu23.04.1</text>
<text x="386" y="283.9">Id:</text>
<text x="390.1" y="283.9">4/9</text>
</g>
<g font-size="1.8" fill="#840000">
<text x="35" y="11.9">1</text>
<text x="85" y="11.9">2</text>
<text x="135" y="11.9">3</text>
<text x="185" y="11.9">4</text>
<text x="235" y="11.9">5</text>
<text x="285" y="11.9">6</text>
<text x="335" y="11.9">7</text>
<text x="385" y="11.9">8</text>
<text x="10.3" y="35.9">A</text>
<text x="408.3" y="35.9">A</text>
<text x="81.6" y="51.8">14M</text>
<text x="119.5" y="81">~{LDPS}</text>
<text x="10.3" y="85.9">B</text>
<text x="215.6" y="87.3">7M</text>
<text x="408.2" y="85.9">B</text>
<text x="268.3" y="92.4">COLOR_REF</text>
<text x="268.3" y="94.9">PHI0</text>
<text x="268.3" y="97.5">PHI1</text>
<text x="229.5" y="105.1">~{7M}</text>
<text x="268.3" y="107.6">~{7M}</text>
<text x="268.3" y="105.1">7M</text>
<text x="184.5" y="108.9">V[A..C]</text>
<text x="229.6" y="110.2">14M</text>
<text x="229.7" y="112.7">SOFT5</text>
<text x="116.9" y="126.7">~{LDPS}</text>
<text x="199.7" y="128">~{LDPS}</text>
<text x="10.3" y="135.9">C</text>
<text x="408.2" y="135.9">C</text>
<text x="186.6" y="147.3">PHI0</text>
<text x="259.5" y="158.7">C1-5</text>
<text x="259.7" y="156.1">C1-6</text>
<text x="261.2" y="161.2">A13</text>
<text x="296" y="156.1">MemSelE1</text>
<text x="175.3" y="163.5">SOFT5</text>
<text x="261.2" y="163.8">A12</text>
<text x="118.5" y="173.7">SOFT5</text>
<text x="119.5" y="169.9">~{LDPS}</text>
<text x="250.5" y="173.9">~{CAS}</text>
<text x="250.5" y="168.8">~{RAS}</text>
<text x="255.3" y="171.4">AX</text>
<text x="247" y="176.5">Q3</text>
<text x="10.3" y="185.9">D</text>
<text x="209.8" y="184.1">14M</text>
<text x="408.2" y="185.9">D</text>
<text x="173.1" y="186.4">LD194</text>
<text x="197.6" y="188.9">~{7M}</text>
<text x="201.2" y="186.4">PHI0</text>
<text x="211.1" y="191.7">Q3</text>
<text x="207.9" y="194.2">SOFT5</text>
<text x="257" y="194.2">PHI0</text>
<text x="119.2" y="215.6">~{LDPS}</text>
<text x="119.7" y="232.1">SOFT5</text>
<text x="10.3" y="235.9">E</text>
<text x="408.3" y="235.9">E</text>
<text x="10.3" y="285.9">F</text>
<text x="35" y="286.9">1</text>
<text x="85" y="286.9">2</text>
<text x="135" y="286.9">3</text>
<text x="185" y="286.9">4</text>
<text x="235" y="286.9">5</text>
<text x="285" y="286.9">6</text>
<text x="335" y="286.9">7</text>
<text x="385" y="286.9">8</text>
<text x="408.3" y="285.9">F</text>
</g>
<g font-size="1.8" fill="#0000c2">
<text x="14" y="16.3">14.3</text>
<text x="19.7" y="16.3">MHz</text>
<text x="25" y="16.3">Clock</text>
<text x="258.6" y="149.6">C1</text>
<text x="262.2" y="149.6">Signals</text>
<text x="270.3" y="149.6">from</text>
<text x="275.9" y="149.6">RAM</text>
<text x="258.6" y="151.6">address</text>
<text x="267.1" y="151.6">decoding</text>
<text x="170.2" y="212.1">Horizontal</text>
<text x="181.1" y="212.1">Video</text>
<text x="187.3" y="212.1">Address</text>
</g>
<g font-size="1.8" fill="#006464">
<text x="23.1" y="20.3">+12V</text>
<text x="27.2" y="28.9">R1</text>
<text x="13.2" y="35.2">+5V</text>
<text x="27.2" y="31.2">330R</text>
<text x="54.6" y="32.4">+5V</text>
<text x="19.8" y="37.9">Q1</text>
<text x="40.9" y="38.2">Q2</text>
<text x="49.4" y="41.5">47R</text>
<text x="50" y="39.5">R4</text>
<text x="17" y="45.6">2N4258</text>
<text x="30.5" y="47.9">Y1</text>
<text x="39.9" y="45.3">2N4258</text>
<text x="56.9" y="44.8">Cap1</text>
<text x="58.4" y="46.6">0.1uF</text>
<text x="67.5" y="46.8">74LS86</text>
<text x="67.6" y="45.1">B2C</text>
<text x="51.8" y="52.7">GND</text>
<text x="136.1" y="52.9">C11D</text>
<text x="26.7" y="59">R2</text>
<text x="28.1" y="55.2">XT0001</text>
<text x="39.9" y="59.4">R3</text>
<text x="135.2" y="59">74LS04</text>
<text x="155" y="59.8">D11</text>
<text x="26.7" y="61.8">47R</text>
<text x="39.9" y="61.7">150R</text>
<text x="145.8" y="65.6">D0</text>
<text x="151.5" y="61.8">74LS161</text>
<text x="152" y="65.7" transform="rotate(-90 152 65.7)">TC</text>
<text x="26.7" y="68.4">GND</text>
<text x="145.8" y="68.2">D1</text>
<text x="145.8" y="70.7">D2</text>
<text x="155" y="72">Q1</text>
<text x="155" y="69.4">Q0</text>
<text x="140.7" y="75">GND</text>
<text x="145.8" y="73.3">D3</text>
<text x="155" y="77.1">Q3</text>
<text x="155" y="74.5">Q2</text>
<text x="145.8" y="80.9">CP</text>
<text x="145.8" y="78.3">~{PE}</text>
<text x="153.9" y="83.4">VCC</text>
<text x="163.8" y="79.3">+5V</text>
<text x="253.2" y="78.6">+5V</text>
<text x="257.5" y="83.9">B1</text>
<text x="145.8" y="84.7">~{MR}</text>
<text x="150.7" y="89.2" transform="rotate(-90 150.7 89.2)">CET</text>
<text x="153.3" y="89.2" transform="rotate(-90 153.3 89.2)">CEP</text>
<text x="153.7" y="88.5">GND</text>
<text x="226" y="84.7">B2A</text>
<text x="245.9" y="89.8">1D</text>
<text x="253.1" y="86">74LS175</text>
<text x="256.3" y="89.8">1Q</text>
<text x="162" y="95.4">GND</text>
<text x="225.7" y="94.8">74LS86</text>
<text x="245.9" y="94.8">2D</text>
<text x="253.3" y="91.2" transform="rotate(-90 253.3 91.2)">VCC</text>
<text x="256.3" y="92.3">~{1Q}</text>
<text x="256.3" y="94.8">2Q</text>
<text x="245.9" y="99.9">3D</text>
<text x="256.3" y="99.9">3Q</text>
<text x="256.3" y="97.4">~{2Q}</text>
<text x="151.2" y="107.8">74LS161</text>
<text x="155" y="106">D12</text>
<text x="245.9" y="105">4D</text>
<text x="256.3" y="102.5">~{3Q}</text>
<text x="256.3" y="107.5">~{4Q}</text>
<text x="256.3" y="105">4Q</text>
<text x="145.8" y="111.4">D0</text>
<text x="145.8" y="113.9">D1</text>
<text x="152" y="111.4" transform="rotate(-90 152 111.4)">TC</text>
<text x="245.9" y="112.6">~{CLR}</text>
<text x="245.9" y="110.1">CLK</text>
<text x="253.3" y="113.3" transform="rotate(-90 253.3 113.3)">GND</text>
<text x="113.8" y="119.5">GND</text>
<text x="145.8" y="116.4">D2</text>
<text x="145.8" y="119">D3</text>
<text x="155" y="117.7">Q1</text>
<text x="155" y="115.2">Q0</text>
<text x="145.8" y="124.1">~{PE}</text>
<text x="155" y="122.8">Q3</text>
<text x="155" y="120.2">Q2</text>
<text x="176" y="123.3">+5V</text>
<text x="253.7" y="124.3">GND</text>
<text x="145.8" y="130.4">~{MR}</text>
<text x="145.8" y="126.6">CP</text>
<text x="153.9" y="129.1">VCC</text>
<text x="150.7" y="134.9" transform="rotate(-90 150.7 134.9)">CET</text>
<text x="153.3" y="134.9" transform="rotate(-90 153.3 134.9)">CEP</text>
<text x="153.7" y="134.2">GND</text>
<text x="190.5" y="135">A2A</text>
<text x="165.3" y="140.1">GND</text>
<text x="193.5" y="140.8">74LS00</text>
<text x="155" y="149.2">D13</text>
<text x="281.9" y="145.9">+5V</text>
<text x="121.2" y="152.8">GND</text>
<text x="145.8" y="154.5">D0</text>
<text x="151.2" y="151">74LS161</text>
<text x="152" y="154.6" transform="rotate(-90 152 154.6)">TC</text>
<text x="251" y="154.6">B13C</text>
<text x="281.5" y="152.2">74LS153</text>
<text x="286.4" y="150.2">C1</text>
<text x="145.8" y="157.1">D1</text>
<text x="145.8" y="159.6">D2</text>
<text x="155" y="160.9">Q1</text>
<text x="155" y="158.3">Q0</text>
<text x="186.5" y="159.4">B2B</text>
<text x="186.6" y="161.1">74LS86</text>
<text x="231.1" y="156.1">+5V</text>
<text x="251" y="156.9">74LS02</text>
<text x="274.6" y="161.1">I2a</text>
<text x="274.6" y="158.6">I1a</text>
<text x="274.6" y="156.1">I0a</text>
<text x="282" y="157.5" transform="rotate(-90 282 157.5)">VCC</text>
<text x="285.2" y="156.1">Za</text>
<text x="145.8" y="162.2">D3</text>
<text x="145.8" y="167.2">~{PE}</text>
<text x="155" y="166">Q3</text>
<text x="155" y="163.4">Q2</text>
<text x="203.9" y="164.2">D2A</text>
<text x="203.9" y="166">74LS20</text>
<text x="230.5" y="165.2">74LS195</text>
<text x="235.4" y="163.2">C2</text>
<text x="274.6" y="163.7">I3a</text>
<text x="145.8" y="173.6">~{MR}</text>
<text x="145.8" y="169.8">CP</text>
<text x="153.9" y="172.3">VCC</text>
<text x="223.8" y="168.8">P0</text>
<text x="223.8" y="171.3">P1</text>
<text x="223.8" y="173.8">P2</text>
<text x="231.2" y="170.2" transform="rotate(-90 231.2 170.2)">VCC</text>
<text x="234.2" y="173.8">Q2</text>
<text x="234.2" y="171.3">Q1</text>
<text x="234.2" y="168.8">Q0</text>
<text x="261.6" y="169">GND</text>
<text x="274.6" y="168.8">Ea</text>
<text x="274.6" y="173.8">I0b</text>
<text x="285.2" y="173.8">Zb</text>
<text x="150.7" y="178.1" transform="rotate(-90 150.7 178.1)">CET</text>
<text x="153.3" y="178.1" transform="rotate(-90 153.3 178.1)">CEP</text>
<text x="153.7" y="177.4">GND</text>
<text x="178.3" y="174.9">+5V</text>
<text x="187.2" y="179.7">B12C</text>
<text x="223.8" y="176.4">P3</text>
<text x="234.2" y="178.9">~{Q3}</text>
<text x="234.2" y="176.4">Q3</text>
<text x="274.6" y="176.4">I1b</text>
<text x="274.6" y="178.9">I2b</text>
<text x="160.3" y="185.5">GND</text>
<text x="185.1" y="181.5">74LS11</text>
<text x="223.8" y="184">CP</text>
<text x="223.8" y="181.5">J</text>
<text x="274.6" y="181.5">I3b</text>
<text x="223.8" y="186.5">~{K}</text>
<text x="223.8" y="191.6">~{PE}</text>
<text x="274.6" y="191.6">S0</text>
<text x="274.6" y="186.5">Eb</text>
<text x="151.2" y="196.7">74LS161</text>
<text x="155" y="194.9">D14</text>
<text x="223.8" y="194.2">~{MR}</text>
<text x="231.2" y="194.8" transform="rotate(-90 231.2 194.8)">GND</text>
<text x="274.6" y="194.2">S1</text>
<text x="282" y="194.8" transform="rotate(-90 282 194.8)">GND</text>
<text x="145.8" y="200.3">D0</text>
<text x="145.8" y="202.8">D1</text>
<text x="152" y="200.3" transform="rotate(-90 152 200.3)">TC</text>
<text x="218.2" y="203.3">GND</text>
<text x="268.7" y="203.3">GND</text>
<text x="145.8" y="205.3">D2</text>
<text x="145.8" y="207.9">D3</text>
<text x="155" y="209.1">Q2</text>
<text x="155" y="206.6">Q1</text>
<text x="155" y="204.1">Q0</text>
<text x="109.7" y="212.4">GND</text>
<text x="145.8" y="215.5">CP</text>
<text x="145.8" y="213">~{PE}</text>
<text x="155" y="211.7">Q3</text>
<text x="163.3" y="213.7">+5V</text>
<text x="145.8" y="219.3">~{MR}</text>
<text x="153.9" y="218">VCC</text>
<text x="150.7" y="223.8" transform="rotate(-90 150.7 223.8)">CET</text>
<text x="153.3" y="223.8" transform="rotate(-90 153.3 223.8)">CEP</text>
<text x="153.7" y="223.1">GND</text>
<text x="163.3" y="227.2">GND</text>
</g>
<g font-size="1.8" fill="#a90000">
<text x="27.4" y="37.5" transform="rotate(-90 27.4 37.5)">3</text>
<text x="40.1" y="37.5" transform="rotate(-90 40.1 37.5)">3</text>
<text x="19.9" y="42.6">1</text>
<text x="27.4" y="45.2" transform="rotate(-90 27.4 45.2)">2</text>
<text x="40.1" y="45.2" transform="rotate(-90 40.1 45.2)">2</text>
<text x="42.2" y="42.6">1</text>
<text x="65.7" y="53.1">10</text>
<text x="66.3" y="48">9</text>
<text x="77.4" y="50.5">8</text>
<text x="134.5" y="54.4">8</text>
<text x="146" y="54.4">9</text>
<text x="141.5" y="64.5">3</text>
<text x="150.9" y="61" transform="rotate(-90 150.9 61)">15</text>
<text x="141.5" y="67.1">4</text>
<text x="141.5" y="69.6">5</text>
<text x="160" y="70.9">13</text>
<text x="160" y="68.3">14</text>
<text x="141.5" y="72.1">6</text>
<text x="141.5" y="77.2">9</text>
<text x="160" y="75.9">11</text>
<text x="160" y="73.4">12</text>
<text x="141.5" y="83.6">1</text>
<text x="141.5" y="79.8">2</text>
<text x="160" y="82.3">16</text>
<text x="160.6" y="87.4">8</text>
<text x="223.5" y="86.1">1</text>
<text x="234.6" y="88.6">3</text>
<text x="241.6" y="88.6">4</text>
<text x="252.2" y="85.1" transform="rotate(-90 252.2 85.1)">16</text>
<text x="261.9" y="88.6">2</text>
<text x="149.6" y="94" transform="rotate(-90 149.6 94)">10</text>
<text x="152.1" y="93.4" transform="rotate(-90 152.1 93.4)">7</text>
<text x="223.5" y="91.2">2</text>
<text x="241.6" y="93.7">5</text>
<text x="261.9" y="91.2">3</text>
<text x="261.9" y="93.7">7</text>
<text x="241" y="98.8">12</text>
<text x="261.3" y="98.8">10</text>
<text x="261.3" y="101.3">11</text>
<text x="261.9" y="96.3">6</text>
<text x="150.9" y="106.7" transform="rotate(-90 150.9 106.7)">15</text>
<text x="241" y="103.9">13</text>
<text x="261.3" y="106.4">14</text>
<text x="261.3" y="103.9">15</text>
<text x="141.5" y="110.2">3</text>
<text x="141.5" y="112.8">4</text>
<text x="241.6" y="111.5">1</text>
<text x="241.6" y="109">9</text>
<text x="141.5" y="115.3">5</text>
<text x="141.5" y="117.9">6</text>
<text x="160" y="119.1">12</text>
<text x="160" y="116.6">13</text>
<text x="160" y="114">14</text>
<text x="252.2" y="117.5" transform="rotate(-90 252.2 117.5)">8</text>
<text x="141.5" y="125.5">2</text>
<text x="141.5" y="122.9">9</text>
<text x="160" y="121.7">11</text>
<text x="141.5" y="129.3">1</text>
<text x="160" y="128">16</text>
<text x="160.6" y="133.1">8</text>
<text x="196.8" y="132.7" transform="rotate(-90 196.8 132.7)">3</text>
<text x="149.6" y="139.7" transform="rotate(-90 149.6 139.7)">10</text>
<text x="152.1" y="139.1" transform="rotate(-90 152.1 139.1)">7</text>
<text x="150.9" y="149.9" transform="rotate(-90 150.9 149.9)">15</text>
<text x="194.3" y="144.1" transform="rotate(-90 194.3 144.1)">1</text>
<text x="199.4" y="144.1" transform="rotate(-90 199.4 144.1)">2</text>
<text x="141.5" y="153.4">3</text>
<text x="141.5" y="156">4</text>
<text x="246.1" y="150.5" transform="rotate(-90 246.1 150.5)">10</text>
<text x="270.3" y="154.9">6</text>
<text x="280.9" y="151.4" transform="rotate(-90 280.9 151.4)">16</text>
<text x="290.6" y="154.9">7</text>
<text x="141.5" y="158.5">5</text>
<text x="141.5" y="161">6</text>
<text x="160" y="159.8">13</text>
<text x="160" y="157.2">14</text>
<text x="243.6" y="161.1" transform="rotate(-90 243.6 161.1)">8</text>
<text x="248.7" y="161.1" transform="rotate(-90 248.7 161.1)">9</text>
<text x="270.3" y="160">4</text>
<text x="270.3" y="157.5">5</text>
<text x="141.5" y="166.1">9</text>
<text x="160" y="164.8">11</text>
<text x="160" y="162.3">12</text>
<text x="184.9" y="162.3">4</text>
<text x="184.9" y="167.4">5</text>
<text x="196" y="164.8">6</text>
<text x="201.9" y="166.4">1</text>
<text x="219.5" y="167.6">4</text>
<text x="230.1" y="164.1" transform="rotate(-90 230.1 164.1)">16</text>
<text x="239.2" y="167.6">15</text>
<text x="270.3" y="167.6">1</text>
<text x="270.3" y="162.6">3</text>
<text x="141.5" y="172.5">1</text>
<text x="141.5" y="168.7">2</text>
<text x="160" y="171.2">16</text>
<text x="201.9" y="168.9">2</text>
<text x="201.9" y="171.4">4</text>
<text x="201.9" y="174">5</text>
<text x="213.3" y="170.2">6</text>
<text x="219.5" y="170.2">5</text>
<text x="219.5" y="172.7">6</text>
<text x="239.2" y="172.7">13</text>
<text x="239.2" y="170.2">14</text>
<text x="269.7" y="172.7">10</text>
<text x="290.6" y="172.7">9</text>
<text x="160.6" y="176.3">8</text>
<text x="219.5" y="175.3">7</text>
<text x="239.2" y="177.8">11</text>
<text x="239.2" y="175.3">12</text>
<text x="269.7" y="175.3">11</text>
<text x="269.7" y="177.8">12</text>
<text x="149.6" y="182.9" transform="rotate(-90 149.6 182.9)">10</text>
<text x="152.1" y="182.3" transform="rotate(-90 152.1 182.3)">7</text>
<text x="181.8" y="185.2">8</text>
<text x="192.6" y="185.2">10</text>
<text x="192.6" y="182.6">11</text>
<text x="218.9" y="182.9">10</text>
<text x="219.5" y="180.3">2</text>
<text x="219.5" y="185.4">3</text>
<text x="269.7" y="180.3">13</text>
<text x="269.7" y="185.4">15</text>
<text x="193.2" y="187.7">9</text>
<text x="219.5" y="190.5">9</text>
<text x="269.7" y="190.5">14</text>
<text x="150.9" y="195.6" transform="rotate(-90 150.9 195.6)">15</text>
<text x="219.5" y="193">1</text>
<text x="270.3" y="193">2</text>
<text x="141.5" y="199.1">3</text>
<text x="141.5" y="201.7">4</text>
<text x="160" y="202.9">14</text>
<text x="230.1" y="199.1" transform="rotate(-90 230.1 199.1)">8</text>
<text x="280.9" y="199.1" transform="rotate(-90 280.9 199.1)">8</text>
<text x="141.5" y="204.2">5</text>
<text x="141.5" y="206.8">6</text>
<text x="160" y="208">12</text>
<text x="160" y="205.5">13</text>
<text x="141.5" y="214.4">2</text>
<text x="141.5" y="211.8">9</text>
<text x="160" y="210.6">11</text>
<text x="141.5" y="218.2">1</text>
<text x="160" y="216.9">16</text>
<text x="160.6" y="222">8</text>
<text x="149.6" y="228.6" transform="rotate(-90 149.6 228.6)">10</text>
<text x="152.1" y="228" transform="rotate(-90 152.1 228)">7</text>
</g>
<g font-size="1.8" fill="#000084">
<text x="173" y="60.6">V[0..5]</text>
<text x="175.6" y="195.3">H[0..5]</text>
<text x="28.9" y="267.6">A[0..15]</text>
</g>
<g font-size="1.8" fill="#009600">
<text x="163.8" y="70.9">V3</text>
<text x="163.8" y="68.3">V2</text>
<text x="163.8" y="73.4">V4</text>
<text x="163.8" y="119.1">V0</text>
<text x="163.8" y="116.6">VC</text>
<text x="211.6" y="176.5">~{RAS}</text>
</g>
<g font-size="1.8" fill="#0f0f0f">
<text x="265.7" y="88.6">B1-1Q</text>
<text x="163.8" y="114">VB</text>
<text x="163.8" y="121.7">V1</text>
<text x="125.9" y="161">VA</text>
<text x="163.8" y="159.8">H5</text>
<text x="163.8" y="157.2">H4</text>
<text x="163.8" y="164.8">VA</text>
<text x="189.8" y="172.5">B1-1Q</text>
<text x="163.8" y="202.9">H0</text>
<text x="163.8" y="208">H2</text>
<text x="163.8" y="205.5">H1</text>
<text x="163.8" y="210.6">H3</text>
</g>
</svg>
